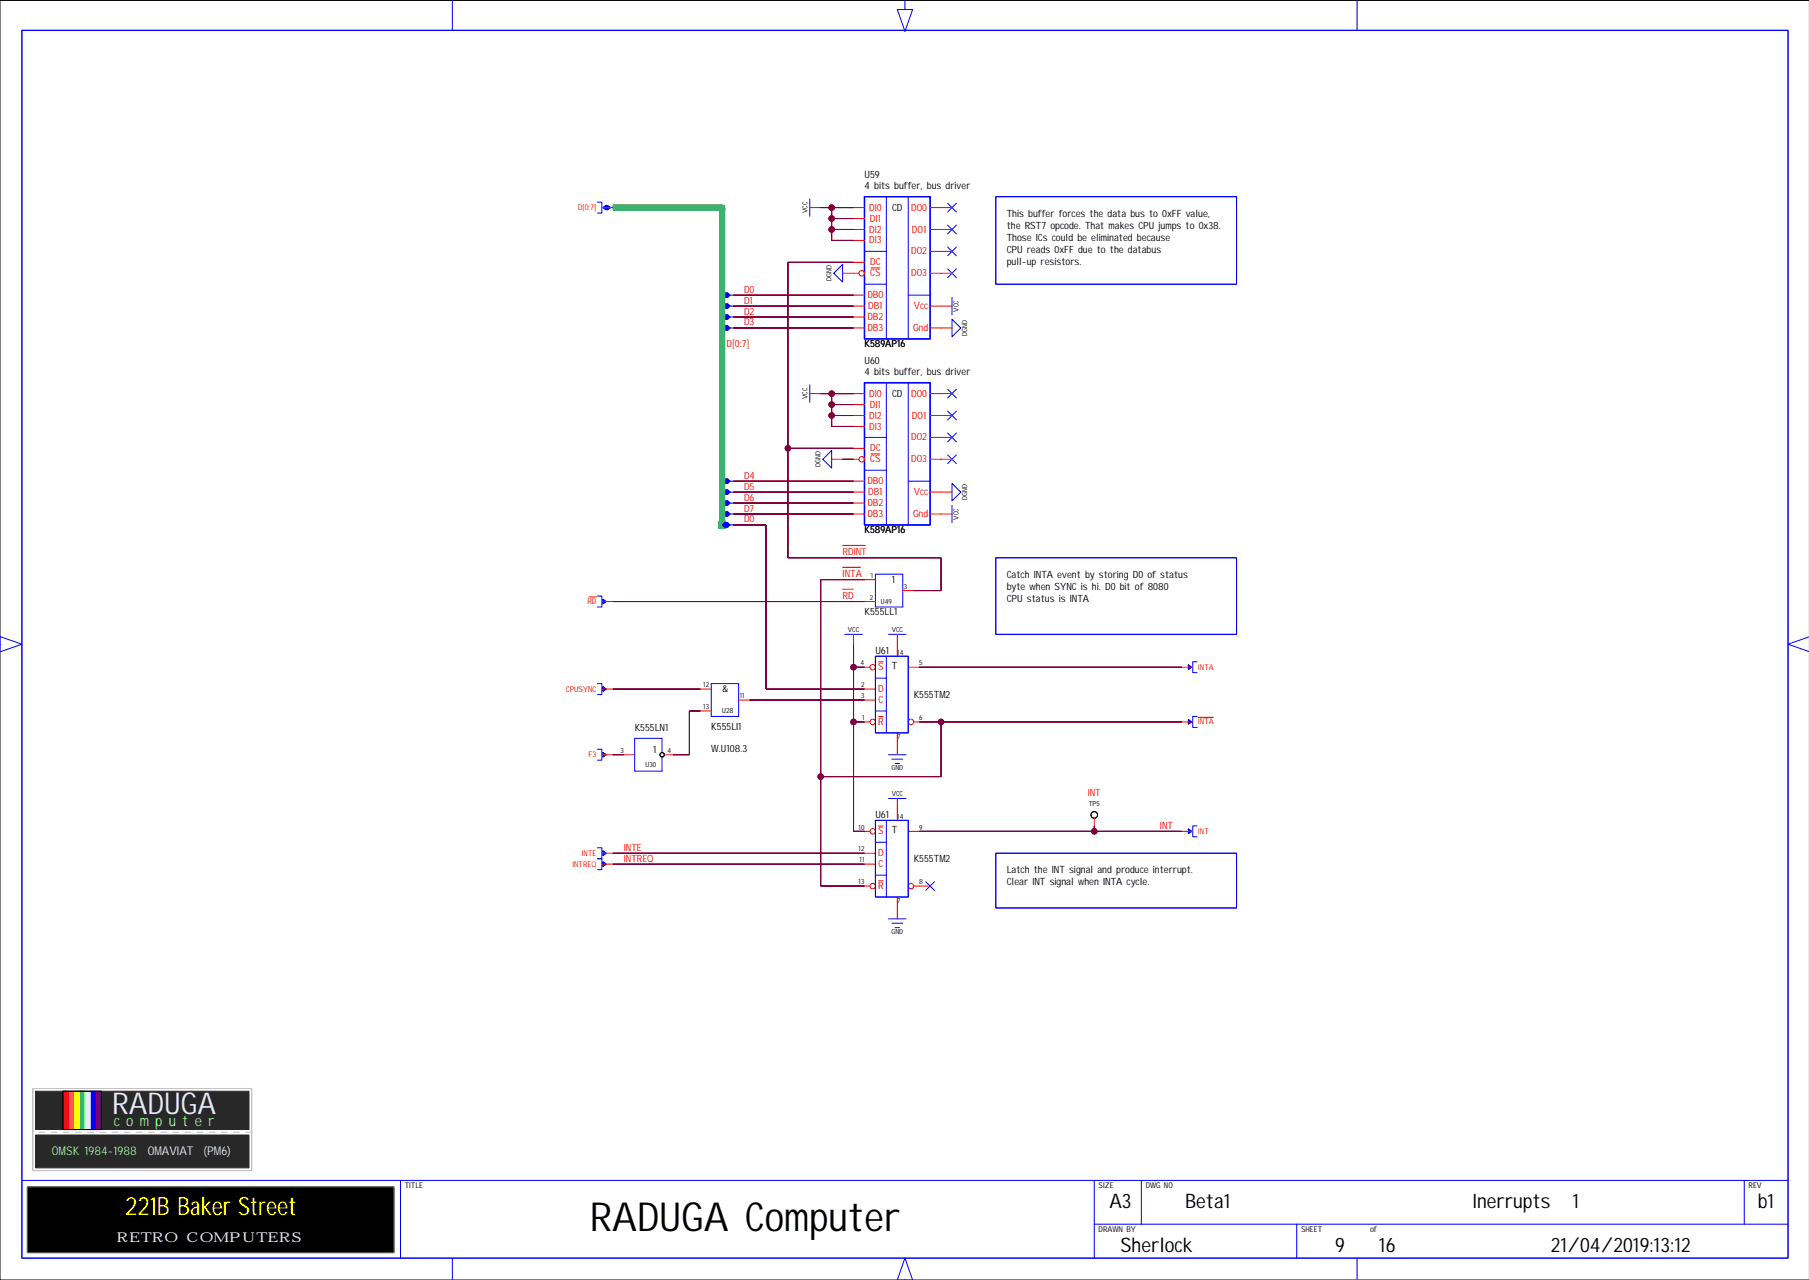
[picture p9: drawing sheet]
<svg xmlns="http://www.w3.org/2000/svg" width="420mm" height="297mm" viewBox="0 0 420 297" stroke-linecap="round" stroke-linejoin="round" font-family="sans-serif">
<g fill="none" stroke="#000" stroke-width=".23">
<path d="M419.9 .1h-419.9v296.9h419.9M157.4 175.1h.1M14.6 253.2h8.9v8.9h-8.9z"/>
<circle cx="153.7" cy="175.2" r=".51"/>
<circle cx="253.9" cy="189.1" r=".76"/>
</g>
<g fill="none" stroke="#00f" stroke-width=".23">
<path d="M210 0v2.2h1.8l-1.8 5.1-1.8-5.1h1.8M5.1 7h409.8v285h-409.8zM105 .2v6.9M314.9 .2v6.9M138.7 46.9h1v2.5h-1M139.9 48.2l.8-.5v1zM140.9 47.7l.8 .5-.8 .5zM187.9 46.1v4.1M200.6 58.3h5.1M205.7 45.6v33M210.8 45.6v33M219.9 52.2l2 2.1"/>
<path d="M219.9 57.3l2 2M219.9 47.2l2 2M221.9 52.2l-2 2.1M221.9 57.3l-2 2M221.9 47.2l-2 2M231.1 45.6h55.9v20.4h-55.9zM168.1 75.6h.8l.5 .5-.5 .5h-.8l-.5-.5zM168.1 73.1h.8l.5 .5-.5 .5h-.8l-.5-.5zM168.1 70.5h.8l.5 .5-.5 .5h-.8l-.5-.5zM168.1 68h.8l.5 .5-.5 .5h-.8l-.5-.5zM169.4 68.5h.7M169.4 76.1h.7"/>
<path d="M169.4 73.6h.7M169.4 71h.7M195.5 61.4v4l-2-2zM200.6 66h5.1M210.8 68.5h5.1M219.9 62.4l2 2M220.9 74.1l2.1 2-2.1 2zM220.9 69v4.1M221.9 62.4l-2 2M187.9 89.3v4.1M205.7 88.8v33M210.8 88.8v33"/>
<path d="M219.9 90.3l2 2.1M219.9 95.4l2 2M221.9 90.3l-2 2.1M221.9 95.4l-2 2M167.6 116.7l.5-.5h.8l.5 .5-.5 .5h-.8zM168.1 111.2h.8l.5 .5-.5 .5h-.8l-.5-.5zM168.1 113.7h.8l.5 .5-.5 .5h-.8l-.5-.5zM168.1 118.8h.8l.5 .5-.5 .5h-.8l-.5-.5zM169.4 111.7h.7M169.4 114.2h.7M169.4 116.7h.7M169.4 119.3h.7"/>
<path d="M193 104.6v4l-2-2zM200.6 109.1h5.1M200.6 101.5h5.1M210.8 111.7h5.1M219.9 100.5l2 2M219.9 105.6l2 2M220.9 112.2l2.1 2-2.1 2zM220.9 117.2v4.1M221.9 100.5l-2 2M221.9 105.6l-2 2M138.7 138.3h1v2.6h-1M139.9 139.1l.8 .5-.8 .5z"/>
<path d="M168.1 121.3h.8l.5 .5-.5 .5h-.8l-.5-.5zM169.4 121.8h.7M203.2 133.2h6.3v7.7h-6.3zM231.1 129.4h55.9v17.8h-55.9zM-.1 149.5l.1-1.8 5.1 1.8-5.1 1.8v-1.8M138.7 158.6h1v2.6h-1M139.9 159.4l.8 .5-.8 .5zM165.1 158.6h6.3v7.7h-6.3zM196 147.2h4.1M203.2 152.3h7.6v17.8h-7.6zM203.2 157.4h2.5M205.7 152.3v17.8"/>
<path d="M206.2 147.2h4.1M275.8 154.3l.7 .5-.7 .5zM277.8 153.6h-1v2.5h1M419.9 147.8l-5 1.7 5 1.7M138.7 173.9h1v2.5h-1M139.9 174.6l.8 .5-.8 .6zM153.6 174.6v-3.3h-6.3v7.7h6.3v-3.3M203.2 165h2.5M206.2 175.1h4.1M207 176.2h2.5M207.7 177.2h1M275.8 167l.7 .5-.7 .5z"/>
<path d="M277.8 166.3h-1v2.5h1M138.7 196.7h1v2.6h-1h1v2.5h-1M139.9 197.5l.8 .5-.8 .5zM203.2 190.4h7.6v17.8h-7.6zM203.2 195.5h2.5M205.7 190.4v17.8M206.2 185.3h4.1M231.1 198h55.9v12.7h-55.9zM275.8 192.4l.7 .5-.7 .5zM277.8 191.7h-1v2.5h1M139.9 200l.8 .5-.8 .5zM203.2 203.1h2.5"/>
<path d="M206.2 213.2h4.1M207 214.3h2.5M207.7 215.3h1M214.8 204.6l2.1 2M216.9 204.6l-2.1 2M5.1 273.9h87.8M253.9 273.9h-161v18.1M264.9 273.9v10.2M404.8 273.9v10.2M414.9 273.9h-161v18.1M105 292v5.1M210 297h1.8l-1.8-5-1.8 5 1.8 .1"/>
<path d="M253.9 284.1h161M300.9 284.1v7.9M314.9 292v5.1"/>
</g>
<path d="M200.6 45.6h15.3v33h-15.3zM200.6 88.8h15.3v33h-15.3z" fill="none" stroke="#00f" stroke-width=".3"/>
<g fill="none" stroke="#f00" stroke-width=".23">
<path d="M139.7 48.2h2.5M187.9 48.2h2.6M198.1 48.2h2.5M198.1 50.7h2.5M198.1 53.3h2.5M198.1 55.8h2.5M215.9 48.2h5M215.9 53.3h5M215.9 58.3h5M170.1 76.1h.1M170.1 73.6h.1M170.1 71h.1"/>
<path d="M170.1 68.5h.1M195.5 63.4h3.8M198.1 68.5h2.5M198.1 71h2.5M198.1 73.6h2.5M198.1 76.1h2.5M198.1 60.9h2.5M202.1 62.2h2.1M215.9 71h5M215.9 76.1h5M215.9 63.4h5M187.9 91.3h2.6"/>
<path d="M198.1 91.3h2.5M198.1 93.9h2.5M198.1 96.4h2.5M198.1 99h2.5M215.9 91.3h5M215.9 96.4h5M170.1 111.7h.1M170.1 114.2h.1M170.1 116.7h.1M170.1 119.3h.1M193 106.6h2.5M198.1 111.7h2.5"/>
<path d="M198.1 114.2h2.5M198.1 116.7h2.5M198.1 119.3h2.5M198.1 106.6h1.2M198.1 104h2.5M202.1 105.3h2.1M215.9 114.2h5M215.9 119.3h5M215.9 106.6h5M215.9 101.5h5M136.6 138.5h1.8M139.7 139.6h2.5"/>
<path d="M170.1 121.8h.1M195.5 136.7h2.5M195.5 126.6h5.3M195.5 131.6h4.3M200.6 134.5h2.6M200.6 139.6h2.6M209.5 137.1h2.5M139.7 159.9h2.5M162.5 159.9h2.6M198.1 147.2v2.6M200.6 159.9h2.6M200.6 154.8h1.3"/>
<path d="M203.9 153.6h1.1M208.2 147.2v5.1M210.8 154.8h2.5M274.3 154.8h2.5M139.7 175.1h2.5M144.7 175.1h2.6M154.4 175.1h1.8M162.5 165h2.6M171.4 162.4h2.6M200.6 162.4h2.6M200.6 167.5h1.3M203.9 166.3h1.1"/>
<path d="M208.2 170.1v5M212 167.5h1.3M274.3 167.5h2.5M278.1 166.5h3.5M139.7 198h2.5M200.6 198h2.6M200.6 192.9h1.3M203.9 191.7h1.1M208.2 185.3v5.1M210.8 192.9h2.5M253.9 189.9v1.8M274.3 192.9h2.5"/>
<path d="M139.7 200.5h2.5M200.6 205.6h1.3M200.6 200.5h2.6M203.9 204.4h1.1M208.2 208.2v5M212 205.6h3.9"/>
<circle cx="200" cy="63.4" r=".63"/>
<circle cx="200" cy="106.6" r=".63"/>
<circle cx="202.5" cy="154.8" r=".63"/>
<circle cx="202.5" cy="167.5" r=".63"/>
<circle cx="211.4" cy="167.5" r=".63"/>
<circle cx="202.5" cy="192.9" r=".63"/>
<circle cx="202.5" cy="205.6" r=".63"/>
<circle cx="211.4" cy="205.6" r=".63"/>
</g>
<g fill="#00f" stroke="#00f" stroke-width=".23">
<path d="M168.1 75.6h.8l.5 .5-.5 .5h-.8l-.5-.5z" fill-rule="evenodd"/>
<path d="M168.1 73.1h.8l.5 .5-.5 .5h-.8l-.5-.5z" fill-rule="evenodd"/>
<path d="M168.1 70.5h.8l.5 .5-.5 .5h-.8l-.5-.5z" fill-rule="evenodd"/>
<path d="M168.1 68h.8l.5 .5-.5 .5h-.8l-.5-.5z" fill-rule="evenodd"/>
<path d="M168.1 111.2h.8l.5 .5-.5 .5h-.8l-.5-.5z" fill-rule="evenodd"/>
<path d="M168.1 113.7h.8l.5 .5-.5 .5h-.8l-.5-.5z" fill-rule="evenodd"/>
<path d="M167.6 116.7l.5-.5h.8l.5 .5-.5 .5h-.8z" fill-rule="evenodd"/>
<path d="M168.1 118.8h.8l.5 .5-.5 .5h-.8l-.5-.5z" fill-rule="evenodd"/>
<path d="M139.9 48.2l.8-.5v1z" fill-rule="evenodd"/>
<path d="M140.9 47.7l.8 .5-.8 .5z" fill-rule="evenodd"/>
<path d="M139.9 174.6l.8 .5-.8 .6z" fill-rule="evenodd"/>
<path d="M139.9 159.4l.8 .5-.8 .5z" fill-rule="evenodd"/>
<path d="M139.9 200l.8 .5-.8 .5z" fill-rule="evenodd"/>
<path d="M139.9 197.5l.8 .5-.8 .5z" fill-rule="evenodd"/>
<path d="M168.1 121.3h.8l.5 .5-.5 .5h-.8l-.5-.5z" fill-rule="evenodd"/>
<path d="M275.8 192.4l.7 .5-.7 .5z" fill-rule="evenodd"/>
<path d="M139.9 139.1l.8 .5-.8 .5z" fill-rule="evenodd"/>
<path d="M275.8 154.3l.7 .5-.7 .5z" fill-rule="evenodd"/>
<path d="M275.8 167l.7 .5-.7 .5z" fill-rule="evenodd"/>
<path d="M21 253.2h1.2v8.9h-1.2z" fill-rule="evenodd"/>
</g>
<g fill="#3cb371" stroke="#3cb371" stroke-width="1.3" stroke-linecap="butt">
<path d="M142.2 48.2h25.4z" fill-rule="evenodd"/>
<path d="M167.6 48.2v73.6z" fill-rule="evenodd"/>
</g>
<path d="M142.2 48.2h25.4v73.6" fill="none" stroke="#3cb371" stroke-width="1.3" stroke-linecap="butt"/>
<g fill="#3cb371" stroke="#3cb371" stroke-width=".23">
<path d="M166.8 121h1.6v1.6h-1.6z" fill-rule="evenodd"/>
<path d="M167 47.6h1.2v1.1h-1.2z" fill-rule="evenodd"/>
</g>
<g fill="#800040" stroke="#800040" stroke-width=".23">
<path d="M190.5 91.3h2.5z" fill-rule="evenodd"/>
<path d="M193 99h5.1z" fill-rule="evenodd"/>
<path d="M193 96.4v2.6z" fill-rule="evenodd"/>
<path d="M193 93.9h5.1z" fill-rule="evenodd"/>
<path d="M193 91.3v2.6z" fill-rule="evenodd"/>
<path d="M193 91.3h5.1z" fill-rule="evenodd"/>
<path d="M193 96.4h5.1z" fill-rule="evenodd"/>
<path d="M193 93.9v2.5z" fill-rule="evenodd"/>
<path d="M193 50.7h5.1z" fill-rule="evenodd"/>
<path d="M193 48.2h5.1z" fill-rule="evenodd"/>
<path d="M190.5 48.2h2.5z" fill-rule="evenodd"/>
<path d="M193 48.2v2.5z" fill-rule="evenodd"/>
<path d="M193 50.7v2.6z" fill-rule="evenodd"/>
<path d="M193 55.8h5.1z" fill-rule="evenodd"/>
<path d="M193 53.3v2.5z" fill-rule="evenodd"/>
<path d="M193 53.3h5.1z" fill-rule="evenodd"/>
<path d="M170.1 68.5h28z" fill-rule="evenodd"/>
<path d="M170.1 71h28z" fill-rule="evenodd"/>
<path d="M170.1 73.6h28z" fill-rule="evenodd"/>
<path d="M170.1 76.1h28z" fill-rule="evenodd"/>
<path d="M170.1 111.7h28z" fill-rule="evenodd"/>
<path d="M170.1 114.2h28z" fill-rule="evenodd"/>
<path d="M170.1 116.7h28z" fill-rule="evenodd"/>
<path d="M170.1 119.3h28z" fill-rule="evenodd"/>
<path d="M195.5 106.6h2.6z" fill-rule="evenodd"/>
<path d="M218.4 129.4v7.7z" fill-rule="evenodd"/>
<path d="M182.8 104h15.3z" fill-rule="evenodd"/>
<path d="M182.8 104v25.4z" fill-rule="evenodd"/>
<path d="M212 137.1h6.4z" fill-rule="evenodd"/>
<path d="M182.8 60.9v43.1z" fill-rule="evenodd"/>
<path d="M182.8 60.9h15.3z" fill-rule="evenodd"/>
<path d="M182.8 129.4h35.6z" fill-rule="evenodd"/>
<path d="M142.2 200.5h58.4z" fill-rule="evenodd"/>
<path d="M142.2 198h58.4z" fill-rule="evenodd"/>
<path d="M253.9 191.7v1.2z" fill-rule="evenodd"/>
<path d="M213.3 192.9h40.6z" fill-rule="evenodd"/>
<path d="M253.9 192.9h20.4z" fill-rule="evenodd"/>
<path d="M170.1 121.8h7.7z" fill-rule="evenodd"/>
<path d="M177.8 159.9h22.8z" fill-rule="evenodd"/>
<path d="M177.8 121.8v38.1z" fill-rule="evenodd"/>
<path d="M174 162.4h26.6z" fill-rule="evenodd"/>
<path d="M142.2 159.9h20.3z" fill-rule="evenodd"/>
<path d="M160 165h2.5z" fill-rule="evenodd"/>
<path d="M160 165v10.1z" fill-rule="evenodd"/>
<path d="M156.2 175.1h3.8z" fill-rule="evenodd"/>
<path d="M213.3 154.8h61z" fill-rule="evenodd"/>
<path d="M142.2 175.1h2.5z" fill-rule="evenodd"/>
<path d="M198.1 167.5h2.5z" fill-rule="evenodd"/>
<path d="M198.1 192.9h2.5z" fill-rule="evenodd"/>
<path d="M198.1 154.8h2.5z" fill-rule="evenodd"/>
<path d="M198.1 149.8v5z" fill-rule="evenodd"/>
<path d="M198.1 167.5v25.4z" fill-rule="evenodd"/>
<path d="M198.1 154.8v12.7z" fill-rule="evenodd"/>
<path d="M142.2 139.6h58.4z" fill-rule="evenodd"/>
<path d="M190.5 134.5v45.7z" fill-rule="evenodd"/>
<path d="M213.3 167.5h5.1z" fill-rule="evenodd"/>
<path d="M218.4 167.5v12.7z" fill-rule="evenodd"/>
<path d="M190.5 180.2v25.4z" fill-rule="evenodd"/>
<path d="M190.5 205.6h10.1z" fill-rule="evenodd"/>
<path d="M190.5 180.2h27.9z" fill-rule="evenodd"/>
<path d="M218.4 167.5h55.9z" fill-rule="evenodd"/>
<path d="M190.5 134.5h10.1z" fill-rule="evenodd"/>
<circle cx="193" cy="91.3" r=".63"/>
<circle cx="193" cy="96.4" r=".63"/>
<circle cx="193" cy="93.9" r=".63"/>
<circle cx="193" cy="48.2" r=".63"/>
<circle cx="193" cy="50.7" r=".63"/>
<circle cx="193" cy="53.3" r=".63"/>
<circle cx="182.8" cy="104" r=".63"/>
<circle cx="253.9" cy="192.9" r=".63"/>
<circle cx="198.1" cy="167.5" r=".63"/>
<circle cx="198.1" cy="154.8" r=".63"/>
<circle cx="190.5" cy="180.2" r=".63"/>
<circle cx="218.4" cy="167.5" r=".63"/>
</g>
<g fill="none" stroke="#800040" stroke-width=".23">
<path d="M190.5 48.2h7.6M193 48.2v7.6h5.1M193 50.7h5.1M193 53.3h5.1M218.4 53.3h.1M218.4 58.3h.1M218.4 48.2h.1M170.1 68.5h28M170.1 71h28M170.1 73.6h28M170.1 76.1h28M198.1 63.4h.1"/>
<path d="M198.1 60.9h-15.3v68.5h35.6v7.7h-6.4M218.4 76.1h.1M218.4 71h.1M218.4 63.4h.1M190.5 91.3h7.6M193 91.3v7.7h5.1M193 93.9h5.1M193 96.4h5.1M218.4 91.3h.1M218.4 96.4h.1M170.1 111.7h28M170.1 114.2h28"/>
<path d="M170.1 116.7h28M170.1 119.3h28M182.8 104h15.3M195.5 106.6h2.6M218.4 114.2h.1M218.4 119.3h.1M218.4 101.5h.1M218.4 106.6h.1M142.2 139.6h58.4M170.1 121.8h7.7v38.1h22.8M200.6 134.5h-10.1v71.1h10.1M142.2 159.9h20.3"/>
<path d="M198.1 149.8v43.1h2.5M198.1 154.8h2.5M208.2 149.8h.1M213.3 154.8h61M142.2 175.1h2.5M162.5 165h-2.5v10.1h-3.8M174 162.4h26.6M198.1 167.5h2.5M208.2 172.6h.1M213.3 167.5h61M218.4 167.5v12.7h-27.9M142.2 198h58.4"/>
<path d="M208.2 187.8h.1M213.3 192.9h61M253.9 191.7v1.2M142.2 200.5h58.4M208.2 210.7h.1M213.3 205.6h.1"/>
<circle cx="193" cy="48.2" r=".63"/>
<circle cx="193" cy="53.3" r=".63"/>
<circle cx="193" cy="50.7" r=".63"/>
<circle cx="193" cy="96.4" r=".63"/>
<circle cx="193" cy="93.9" r=".63"/>
<circle cx="193" cy="91.3" r=".63"/>
<circle cx="182.8" cy="104" r=".63"/>
<circle cx="198.1" cy="154.8" r=".63"/>
<circle cx="198.1" cy="167.5" r=".63"/>
<circle cx="218.4" cy="167.5" r=".63"/>
<circle cx="190.5" cy="180.2" r=".63"/>
<circle cx="253.9" cy="192.9" r=".63"/>
</g>
<g fill="#282828" stroke="#282828" stroke-width=".23">
<path d="M23.5 253.2h34.3v8.9h-34.3z" fill-rule="evenodd"/>
<path d="M8.3 253.2h6.3v8.9h-6.3z" fill-rule="evenodd"/>
<path d="M8.3 263.4h49.5v7.6h-49.5z" fill-rule="evenodd"/>
</g>
<path d="M22.2 253.2h1.3v8.9h-1.3z" fill-rule="evenodd" fill="#800080" stroke="#800080" stroke-width=".23"/>
<path d="M18.4 253.2h1.3v8.9h-1.3z" fill-rule="evenodd" fill="#0f0" stroke="#0f0" stroke-width=".23"/>
<path d="M17.1 253.2h1.3v8.9h-1.3z" fill-rule="evenodd" fill="#ff0" stroke="#ff0" stroke-width=".23"/>
<path d="M15.9 253.2h1.2v8.9h-1.2z" fill-rule="evenodd" fill="#ff6820" stroke="#ff6820" stroke-width=".23"/>
<path d="M14.6 253.2h1.3v8.9h-1.3z" fill-rule="evenodd" fill="#f00" stroke="#f00" stroke-width=".23"/>
<path d="M19.7 253.2h1.3v8.9h-1.3z" fill-rule="evenodd" fill="#c0ffff" stroke="#c0ffff" stroke-width=".23"/>
<path d="M7.6 252.6h50.8v19h-50.8z" fill="none" stroke="#c0c0c0" stroke-width=".23"/>
<path d="M58.4 262.8h-50.1" fill="none" stroke="#c0c0c0" stroke-width=".23" stroke-dasharray="1.4 1.4"/>
<path d="M6.3 275.5h85.1v15.2h-85.1z" fill-rule="evenodd" fill="#000" stroke="#000" stroke-width=".23"/>
<path d="M6.3 275.5h85.1v15.2h-85.1z" fill="none" stroke="#666" stroke-width=".23"/>
<text font-size="9.3" x="136.9" y="285.6">RADUGA Computer</text>
<text font-size="7" fill="#e6e6fa" x="26" y="258.5">RADUGA</text>
<text font-size="5.9" fill="#ffd700" x="29" y="282">221B Baker Street</text>
<g font-size="4.6">
<text x="257.5" y="280.4">A3</text>
<text x="275" y="280.4">Beta1</text>
<text x="341.8" y="280.4">Inerrupts</text>
<text x="364.9" y="280.4">1</text>
<text x="407.9" y="280.4">b1</text>
<text x="260" y="290.6">Sherlock</text>
<text x="309.8" y="290.6">9</text>
<text x="320" y="290.6">16</text>
<text x="359.9" y="290.5">21/04/2019:13:12</text>
</g>
<text font-size="3.5" fill="#98fb98" x="26.4" y="261.3">c o m p u t e r</text>
<text font-size="3.2" fill="#e6e6fa" x="27.1" y="288.2">RETRO COMPUTERS</text>
<text font-size="2.8" fill="#98fb98" x="12" y="268">OMSK 1984-1988</text>
<g font-size="2.8" fill="#e6e6fa">
<text x="34.3" y="268">OMAVIAT</text>
<text x="47.2" y="268">(PM6)</text>
</g>
<g font-size="2.3">
<text x="200.6" y="41.3">U59</text>
<text x="200.6" y="43.8">4 bits buffer, bus driver</text>
<text x="207" y="48.9">CD</text>
<text x="233.6" y="50.3">This buffer forces the data bus to 0xFF value,</text>
<text x="233.6" y="53.1">the RST7 opcode. That makes CPU jumps to 0x38.</text>
<text x="233.6" y="55.9">Those ICs could be eliminated because</text>
<text x="233.6" y="58.7">CPU reads 0xFF due to the databus</text>
<text x="233.6" y="61.5">pull-up resistors.</text>
<text x="200.6" y="80.6">K589AP16</text>
<text x="200.6" y="87">4 bits buffer, bus driver</text>
<text x="200.6" y="84.4">U60</text>
<text x="207" y="92.1">CD</text>
<text x="200.6" y="123.8">K589AP16</text>
<text x="207" y="135.2">1</text>
<text x="233.6" y="134.1">Catch INTA event by storing D0 of status</text>
<text x="233.6" y="136.9">byte when SYNC is hi. D0 bit of 8080</text>
<text x="200.6" y="142.8">K555LL1</text>
<text x="233.6" y="139.7">CPU status is INTA</text>
<text x="203.2" y="151.7">U61</text>
<text x="206.9" y="155.2">T</text>
<text x="167.6" y="160.6">&amp;</text>
<text x="212" y="161.9">K555TM2</text>
<text x="147.3" y="169.6">K555LN1</text>
<text x="165.1" y="169.5">K555LI1</text>
<text x="151.6" y="174.7">1</text>
<text x="165.1" y="174.6">W.U108.3</text>
<text x="203.2" y="189.8">U61</text>
<text x="206.9" y="193.3">T</text>
<text x="212" y="200">K555TM2</text>
<text x="233.6" y="202.7">Latch the INT signal and produce interrupt.</text>
<text x="233.6" y="205.5">Clear INT signal when INTA cycle.</text>
</g>
<g font-size="2.3" fill="#f00">
<text x="201.7" y="48.9">DI0</text>
<text x="201.7" y="54">DI2</text>
<text x="201.9" y="51.4">DI1</text>
<text x="211.5" y="48.9">DO0</text>
<text x="211.6" y="54">DO1</text>
<text x="201.7" y="56.5">DI3</text>
<text x="211.5" y="59">DO2</text>
<text x="201.9" y="64.1">CS</text>
<text x="201.9" y="61.6">DC</text>
<text x="211.5" y="64.1">DO3</text>
<text x="172.7" y="67.9">D0</text>
<text x="172.7" y="70.5">D1</text>
<text x="201.3" y="69.2">DB0</text>
<text x="201.5" y="71.7">DB1</text>
<text x="212.1" y="71.7">Vcc</text>
<text x="172.7" y="73">D2</text>
<text x="172.7" y="75.5">D3</text>
<text x="201.3" y="74.3">DB2</text>
<text x="201.3" y="76.8">DB3</text>
<text x="211.9" y="76.8">Gnd</text>
<text x="168.6" y="80.6">D[0:7]</text>
<text x="201.7" y="92.1">DI0</text>
<text x="201.9" y="94.6">DI1</text>
<text x="211.5" y="92.1">DO0</text>
<text x="201.7" y="97.1">DI2</text>
<text x="201.7" y="99.7">DI3</text>
<text x="211.6" y="97.1">DO1</text>
<text x="201.9" y="107.3">CS</text>
<text x="201.9" y="104.7">DC</text>
<text x="211.5" y="102.2">DO2</text>
<text x="211.5" y="107.3">DO3</text>
<text x="172.7" y="111.1">D4</text>
<text x="172.7" y="113.6">D5</text>
<text x="201.3" y="112.4">DB0</text>
<text x="172.7" y="116.2">D6</text>
<text x="172.7" y="118.7">D7</text>
<text x="201.3" y="117.4">DB2</text>
<text x="201.3" y="120">DB3</text>
<text x="201.5" y="114.9">DB1</text>
<text x="211.9" y="120">Gnd</text>
<text x="212.1" y="114.9">Vcc</text>
<text x="172.7" y="121.2">D0</text>
<text x="195.5" y="128.9">RDINT</text>
<text x="195.5" y="133.9">INTA</text>
<text x="195.5" y="139">RD</text>
<text x="203.8" y="155.5">S</text>
<text x="203.8" y="160.6">D</text>
<text x="203.9" y="163.2">C</text>
<text x="203.8" y="168.2">R</text>
<text x="252.4" y="184.7">INT</text>
<text x="144.7" y="197.4">INTE</text>
<text x="203.8" y="193.6">S</text>
<text x="269.2" y="192.3">INT</text>
<text x="144.7" y="200">INTREQ</text>
<text x="203.8" y="198.7">D</text>
<text x="203.9" y="201.2">C</text>
<text x="203.8" y="206.3">R</text>
</g>
<g font-size="1.9" fill="#f00">
<text x="134.2" y="48.7">D[0:7]</text>
<text x="136.3" y="140.2">RD</text>
<text x="278.1" y="155.4">INTA</text>
<text x="131.3" y="160.5">CPUSYNC</text>
<text x="278.1" y="168.1">INTA</text>
<text x="136.6" y="175.7">F3</text>
<text x="278.1" y="193.5">INT</text>
<text x="132.9" y="201.1">INTREQ</text>
<text x="135" y="198.6">INTE</text>
</g>
<g font-size="1.9">
<text x="94" y="275.6">TITLE</text>
<text x="255" y="275.6">SIZE</text>
<text x="265.9" y="275.6">DWG NO</text>
<text x="405.8" y="275.6">REV</text>
<text x="255" y="285.8">DRAWN BY</text>
<text x="301.9" y="285.8">SHEET</text>
<text x="317.9" y="285.8">of</text>
</g>
<g font-size="1.6">
<text x="187.4" y="49.5" transform="rotate(-90 187.4 49.5)">VCC</text>
<text x="193" y="65.2" transform="rotate(-90 193 65.2)">DGND</text>
<text x="222.4" y="72.3" transform="rotate(-90 222.4 72.3)">VCC</text>
<text x="224.5" y="77.9" transform="rotate(-90 224.5 77.9)">DGND</text>
<text x="187.4" y="92.6" transform="rotate(-90 187.4 92.6)">VCC</text>
<text x="190.4" y="108.4" transform="rotate(-90 190.4 108.4)">DGND</text>
<text x="224.5" y="116" transform="rotate(-90 224.5 116)">DGND</text>
<text x="222.4" y="120.6" transform="rotate(-90 222.4 120.6)">VCC</text>
<text x="202.1" y="134.1">1</text>
<text x="209.8" y="136.7">3</text>
<text x="201.9" y="139.2">2</text>
<text x="204.4" y="140.1">U49</text>
<text x="196.8" y="146.7">VCC</text>
<text x="206.9" y="146.7">VCC</text>
<text x="199.7" y="154.4">4</text>
<text x="208.2" y="151.9">14</text>
<text x="213.3" y="154.4">5</text>
<text x="163.2" y="159.5">12</text>
<text x="199.8" y="159.5">2</text>
<text x="163.2" y="164.6">13</text>
<text x="167.6" y="165.5">U28</text>
<text x="171.7" y="162">11</text>
<text x="199.8" y="162">3</text>
<text x="200.1" y="167.1">1</text>
<text x="213.3" y="167.1">6</text>
<text x="208.2" y="171.6">7</text>
<text x="144" y="174.7">3</text>
<text x="149.8" y="177.9">U30</text>
<text x="154.9" y="174.7">4</text>
<text x="206.9" y="178.7">GND</text>
<text x="206.9" y="184.8">VCC</text>
<text x="208.2" y="190">14</text>
<text x="252.6" y="187.1">TP5</text>
<text x="199.3" y="192.5">10</text>
<text x="199.3" y="197.6">12</text>
<text x="213.3" y="192.5">9</text>
<text x="199.5" y="200.1">11</text>
<text x="199.3" y="205.2">13</text>
<text x="208.2" y="209.6">7</text>
<text x="213.3" y="205.2">8</text>
<text x="206.9" y="216.8">GND</text>
</g>
</svg>
